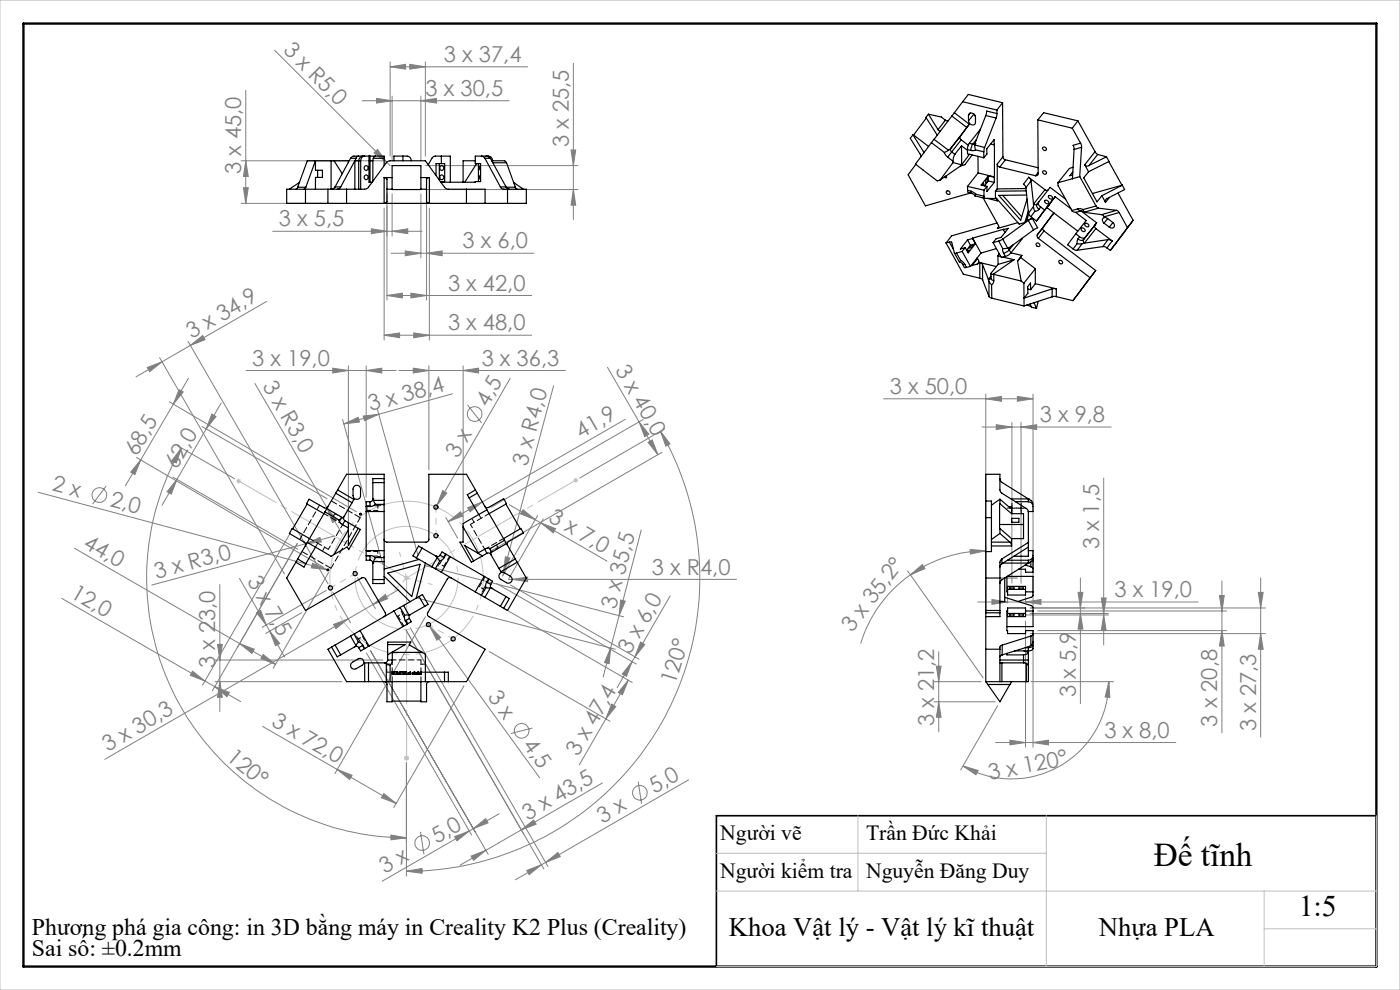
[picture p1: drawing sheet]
<svg xmlns="http://www.w3.org/2000/svg" width="297mm" height="210mm" viewBox="0 0 297 210" stroke-linecap="round" stroke-linejoin="round" font-family="sans-serif">
<g fill="none" stroke="#808080" stroke-width=".21">
<path d="M52.1 19.2v23.9M58.2 10.6l24.6 24.5M82.8 14.2l3.2-.6v1.1zM82.8 13.2v19.9M82.8 14.2h29.1M86.9 13.6l3.3 .6-3.3 .5zM90.2 13.2v19.9M121.6 13.4v33.2M51.2 34.1h30.5M51.6 39.8h1.1l-.6 3.3zM52.1 34.1l.6 3.3h-1.1zM76.8 21.4h31.2"/>
<path d="M79.3 32.4l.8-.7 2 2.7zM79.9 20.9l3.3 .5-3.3 .5zM83.2 20.4v13.7M89.3 21.4l3.3-.5v1zM89.3 20.4v13.7M90.3 35.1h32.3M121.1 31.8h1l-.5 3.3zM51.2 43.1h17.3M57.9 49.1h31.6M78.8 48.5l3.3 .6-3.3 .5zM81.5 44.1v28M82.1 41.1v22.6"/>
<path d="M82.9 53.7h30.4M83.2 49.1l3.3-.6v1.1zM83.2 41.1v9M86 53.2l3.3 .5-3.3 .5zM89.3 41.1v13.6M90.3 40.2h32.3M90.5 53.7l3.3-.5v1zM90.5 41.1v22.6M91.1 44.1v28M121.6 40.2l.5 3.3h-1zM31.3 78l3.1-1.2-2.7 2zM33.9 75.9l26.4 45.8"/>
<path d="M34.4 76.8l-5.5 3.1M39.9 72.4l29.7 51.5M40.4 73.3l2.6-2.1 .5 .9zM40.4 73.3l-6 3.5M52.2 78.6h31.8M56.6 64l-16.2 9.3M70.6 78.1l3.3 .5-3.3 .5zM73.9 77.6v33.8M77.7 78.6l3.3-.5v1zM77.7 77.6v27.8M81.5 71.1l3.3-.5v1zM81.5 71.1h31.3"/>
<path d="M82.1 62.7l3.3-.5v1zM82.1 62.7h30.7M84.6 78.6h35.3M87.2 62.2l3.3 .5-3.3 .5zM87.7 78.1l3.3 .5-3.3 .5zM87.8 70.6l3.3 .5-3.3 .5zM91 77.6v22M98.2 78.6l3.3-.5v1zM98.2 77.6v33.2M128.9 77.9l6.7 11.6M29 97l39.7 23.4M29.8 97.6l-3.2 5.4"/>
<path d="M29.8 97.6l-1.2 3.1-.9-.6zM35.9 85.2l39.7 23.4M36.8 85.8l-7 11.8M37.6 94.5l12.2 7.1M38 82.6l.9 .5-2.1 2.7zM38.5 95l-1.1 3.2-.9-.5zM38.5 95a55.1 55.1 0 0 0 47.7 82.7M40 80.2l-3.2 5.6M42.9 90.5l26.5 15.3M44.9 87.8l.9 .6-2.1 2.6zM46.9 85.5l-12.5 21.7M54.1 81.3l15.3 26.4"/>
<path d="M72.7 89l8.5 30.8M73 89.9l3-1.4 .3 1zM77 88.3l3.4-.4-3.1 1.3zM80.1 86.9l8.6 30.8M96 83.5l-23 6.4M99.2 85.9l3 3.8M108.2 80.2l-15.5 27M117.4 81.8l-10.6 39.6M132.7 88.9l-30.4 17.6M135.6 89.5l2.1 2.6-.9 .5zM135.6 89.5l4 6.9M136.4 89l-32.3 18.6"/>
<path d="M137.5 93.8l.9-.5 1.2 3.1zM140.1 91.5l2 2.6-.8 .5zM140.1 91.5a62.2 62.2 0 0 1-53.9 93.3M140.4 95.9l-36.2 21M141 91l-18 10.4M187.4 84.6h31.7M208.3 90.6h27.4M209.1 84.6l3.3-.5v1zM209.1 83.6v46.2M211.3 90.1l3.4 .5-3.4 .5zM214.7 89.6v34.1M215.8 84.1l3.3 .5-3.3 .5z"/>
<path d="M216.6 90.6l3.3-.5v1zM216.6 89.6v34.1M219.1 83.6v45M8.1 104.4l61.3 16.4M15.8 116.3l42.7 24.6M22.5 103.1l-2.9 3.8M36.7 101.2l26.5 15.3M37.5 101.7l-1.2 3.1-.8-.5zM61.6 113.1l-18.6 32.2M63.1 115.3l-18.1 31.2M64.8 115.3l3.1-1.3 .3 1zM64.8 115.3l-32.6 8.8"/>
<path d="M66.3 119.5l3.1 1.3-3.4-.3zM69.4 107.7l2 2.6-.8 .5zM69.4 107.7l3.1 5.5M70.9 113.7l-6.1 1.6M90.1 119.9l42.2 10.9M92.7 107.2l-.4 .8M93.9 104.1l.9 .5-2.1 2.6zM94.6 109.8l2.5 4.4M95.1 110.7l2.6-2.1 .5 .9zM99.2 107.7l3.1-1.2-2.6 2zM102.3 106.5l-7.2 4.2M107.2 118.1l1 .3-1.4 3z"/>
<path d="M108.1 107.1l5.5 3.1M110.9 108.1l2.7 2.1-3.2-1.2zM113.6 110.2l1.2 .7M114.1 109.4l-7.4 12.6M114.8 110.9l3.1 1.2-.5 .9zM114.8 110.9l14 8.1M115.3 110.1l-7.4 12.6M136 112.4l-4.7 18.2M205.8 116.5l3.3 .3-3.2 .7zM209.1 116.8a27.4 27.4 0 0 0-16 5.1M234.1 101.4v35.4M13.1 126.9l37.9 21.9"/>
<path d="M46.1 136.7h1.1l-.6 3.3zM46.6 124v26.9M50.8 122.7l5.7 9.9M50.8 136.5l3.1 1.2-.5 .9zM54.4 130l.9-.5 1.2 3.1zM55.8 138.8l2.7 2.1-3.1-1.2zM56.5 132.6l.7 1.3M57.2 133.9l3.2 5.5M57.2 133.9l2.1 2.6-.8 .5zM64 130l-7.6 4.4M69.3 125.2l-13.7 7.9M69.4 120.8l.3 .1"/>
<path d="M69.7 121.4l-11.7 20.4M70.6 125.6l3.8 6.5M70.8 132.5l3.1-1.2-2.6 2zM73.9 131.3l-51.7 29.8M75.8 122.5l3.8 6.6M77.8 138.5l22.2 38.6M78.6 138l25 43.2M79.1 128.2l2.6-2.1 .5 .9zM84.6 125.1l-10.7 6.2M86.1 133.7l29.3 50.6M87 133.2l29.2 50.6M88.3 126.8l42.2 10.9"/>
<path d="M90.2 130.8l-19.2 33.3M90.6 132.1l.6 .7M91.2 132.8l2.3 2.4-.8 .6zM91.2 132.8l23.3 32.2M103.8 138.2l25.6 14.8M105.4 123.8l29.6 17.1M106.8 121.4l-.2 .8M107 129.1l27.1 15.7M107.8 122.9h48.4M108.3 124.1l27.3 15.7M108.7 122.9l3.2-.5v1zM129.5 137.5l-.3 3.3-1-.3z"/>
<path d="M129.5 137.5l-1.5 6.1M131.3 130.6l-1.8 6.9M131.7 127.3l.9 .2-1.3 3.1zM134.7 139.3l-.6 1.1M135.9 136.2l.9 .5-2.1 2.6zM142.2 126.4l-7.5 12.9M192.5 121.1l16.1 22.7M193.1 121.9l2.6-2.1 .5 .8zM193.1 121.9a27.5 27.5 0 0 0-10.5 14.6M199.1 138.2v17M207.4 127.7h46.8M210.4 127.2l3.3 .5-3.3 .5z"/>
<path d="M213.7 126.7v1.2M217.6 131.8v26.7M217.6 127.7l3.2-.5v1zM217.6 126.7v1.2M217.6 130.4h17.6M218.5 130.1h16.7M218.5 129h50M218.5 134.4h50M219.1 133.9v24.6M220.1 133.8h40.1M220.1 129.6h40.1M228.7 125.7h1l-.5 3.3z"/>
<path d="M229.2 122.6v26.7M229.2 130.1l.5 3.3h-1zM233.6 126.9h1.1l-.6 3.2zM234.1 130.4l.6 3.3h-1.1zM258.7 126.3h1l-.5 3.3zM259.2 133.8l.5 3.2h-1zM259.2 123.3v32.2M266.9 125.7h1.1l-.6 3.3zM267.4 122.6v33.8M267.4 134.4l.6 3.3h-1.1zM40.9 142.4l2.6 2.1-3.1-1.2zM45.5 145.7l3.1 1.2-.4 .9z"/>
<path d="M45.6 144.6h26.9M45.6 140h35.6M46.6 144.6l.6 3.3h-1.1zM55.7 154.1l28.3 16.3M98.4 145.5l-14.9 25.8M113 154.4l-4.7 1.2M129.8 149.4l.8 .5-2.1 2.6zM133.3 144.3l-1.3 3.1-.8-.5zM133.3 144.3l-10.4 18M134.1 140.4l-1.2 3.1-.9-.5zM134.1 140.4l-3.2 5.5M198.2 144.6h9.9"/>
<path d="M198.2 148.9h12.9M198.6 141.3h1l-.5 3.3zM199.1 148.9l.5 3.2h-1zM211.2 157.5h38.2M211.6 149.7l-7.8 13.6M214.2 157l3.4 .5-3.4 .5zM218.7 144.6h17.5M219.1 157.5l3.3-.5v1zM235.2 144.6l.2 3.3-.9-.1zM235.2 144.6a20.6 20.6 0 0 1-30.9 17.9M71.5 163.2l3.2 1.3-.5 .8zM81.4 168.3l2.6 2.1-3.1-1.2z"/>
<path d="M82.9 177.1l3.3 .6-3.3 .4zM86.2 161.8v24M89.2 176.5l.7 4.7M96.4 177.5l3.2-1.2-2.7 2.1zM99.6 176.3l-18.5 10.6M100.4 175.8l-.8 .5M100.4 175.8l2.6-2.1 .5 .8zM105.9 172.6l-5.5 3.2M110.6 176l-7.5 4.4M110.6 176l2.6-2.1 .5 .9zM127.8 166.1l-17.2 9.9M135.4 165.8l.7 4.7"/>
<path d="M146.1 165.4l-30.4 17.5M204.3 162.5l3.2 .9-.5 1zM86.2 184.8l3.3-.6v1zM99.9 181.6l3.2-1.2-2.6 2.1zM103.1 180.4l-5.5 3.1M111.8 184.6l3.1-1.2-2.6 2.1zM114.9 183.4l-5.5 3.2M115.7 182.9l-.8 .5M115.7 182.9l2.7-2.1 .5 .9z"/>
<circle cx="100.7" cy="87.8" r="1.56"/>
<circle cx="21.1" cy="105" r="1.56"/>
<circle cx="110.7" cy="155" r="1.55"/>
<circle cx="89.6" cy="178.8" r="1.55"/>
<circle cx="135.8" cy="168.2" r="1.55"/>
</g>
<path d="M86.3 111.7a10.9 10.9 0 0 0-9.7 16.1 10.9 10.9 0 0 0 18.8 .8 10.9 10.9 0 0 0-8.2-16.9h-.9" fill="none" stroke="#c0c0c0" stroke-width=".21" stroke-dasharray="15.2 1.3 1.3 1.3" stroke-dashoffset="1.9" stroke-linecap="butt"/>
<path d="M86.3 106.3a16.3 16.3 0 0 0-14.3 24.1 16.3 16.3 0 0 0 27.9 1 16.3 16.3 0 0 0-12.5-25.1h-1.1" fill="none" stroke="#c0c0c0" stroke-width=".21" stroke-dasharray="15.2 1.3 1.3 1.3" stroke-dashoffset="4.1" stroke-linecap="butt"/>
<g fill="none" stroke="#c0c0c0" stroke-width=".21">
<path d="M0 0h297v210h-297zM50.1 102.1h1.1M50.3 101.7l.7 .7M50.6 101.6v.9M51 101.7l-.7 .7M92 107.6h1M92 113.6h1M92.1 107.2l.7 .7M92.1 113.3l.7 .7M92.5 107.1v1M92.5 113.1v1M92.8 107.2l-.7 .7"/>
<path d="M92.8 113.3l-.7 .7M121.6 101.9h1M121.8 101.5l.7 .7M122.1 101.4v1M122.5 101.5l-.7 .7M69.6 124.7h1M69.7 124.3l.7 .8M70.1 124.2v1M70.4 124.3l-.7 .8M74.9 121.7h.9M75 121.3l.7 .7M75.4 121.2v1"/>
<path d="M75.7 121.3l-.7 .7M85.7 122.6h1M85.9 122.2l.7 .8M86.2 122.1v1M86.6 122.2l-.7 .8M90.4 132.5h1M90.5 132.1l.7 .7M90.9 132v1M91.2 132.1l-.7 .7M95.6 135.5h1M95.8 135.2l.7 .7M96.1 135v1"/>
<path d="M96.5 135.2l-.7 .7M85.7 160.8h1M85.9 160.5l.7 .7M86.2 160.3v1M86.6 160.5l-.7 .7M182 173v16M222 173v32M292 173v32h-140M152 189h140M152 181h70M268.2 189v16M268.2 197h23.8"/>
</g>
<path d="M292 173h-140v32" fill="none" stroke="#000" stroke-width=".35"/>
<path d="M5 5h287v200h-287z" fill="none" stroke="#000" stroke-width=".5"/>
<path d="M86.3 122.6v38.2" fill="none" stroke="#c0c0c0" stroke-width=".21" stroke-dasharray="15.2 1.3 1.3 1.3" stroke-dashoffset="7.6"/>
<path d="M122.2 101.9l-35.9 20.7" fill="none" stroke="#c0c0c0" stroke-width=".21" stroke-dasharray="15.2 1.3 1.3 1.3" stroke-dashoffset="5.9"/>
<path d="M86.3 122.6l-35.6-20.6" fill="none" stroke="#c0c0c0" stroke-width=".21" stroke-dasharray="15.2 1.3 1.3 1.3" stroke-dashoffset="6.1"/>
<path d="M86.3 122.6l5.4 1.4M86.3 122.6l-1.6-5.4" fill="none" stroke="#c0c0c0" stroke-width=".21" stroke-dasharray="15.2 1.3 1.3 1.3" stroke-dashoffset="14.3"/>
<path d="M92.5 107.6v6M75.4 121.7l-5.3 3M86.3 122.6l-4.3 4.3M90.9 132.5l5.3 3" fill="none" stroke="#c0c0c0" stroke-width=".21" stroke-dasharray="15.2 1.3 1.3 1.3" stroke-dashoffset="14.1"/>
<path d="M212.1 122.6h3.7" fill="none" stroke="#808080" stroke-width=".25"/>
<path d="M214.2 107.8h-.5M214.7 107.3v-.5M214.7 108.3v.5M215.2 107.8h.5M216.1 107.8h-.5M216.6 107.3v-.5M216.6 108.3v.5M217.1 107.8h.5" fill="none" stroke="#000" stroke-width=".21" stroke-dasharray="15.2 1.3 1.3 1.3"/>
<path d="M214.2 107.8h1M214.7 107.3v1M216.1 107.8h1M216.6 107.3v1" fill="none" stroke="#000" stroke-width=".21"/>
<g fill="#808080">
<path d="M69.4 107.7l2 2.6-.8 .5z"/>
<path d="M79.3 32.4l.8-.7 2 2.7z"/>
<path d="M66.3 119.5l3.1 1.3-3.4-.3z"/>
<path d="M64.8 115.3l3.1-1.3 .3 1z"/>
<path d="M93.9 104.1l.9 .5-2.1 2.6z"/>
<path d="M107.2 118.1l1 .3-1.4 3z"/>
<path d="M91.2 132.8l2.3 2.4-.8 .6z"/>
<path d="M108.7 122.9l3.2-.5v1z"/>
<path d="M79.1 128.2l2.6-2.1 .5 .9zM70.8 132.5l3.1-1.2-2.6 2z"/>
<path d="M86.2 184.8l3.3-.6v1zM140.1 91.5l2 2.6-.8 .5z"/>
<path d="M38.5 95l-1.1 3.2-.9-.5zM82.9 177.1l3.3 .6-3.3 .4z"/>
<path d="M81.4 168.3l2.6 2.1-3.1-1.2zM71.5 163.2l3.2 1.3-.5 .8z"/>
<path d="M45.5 145.7l3.1 1.2-.4 .9zM40.9 142.4l2.6 2.1-3.1-1.2z"/>
<path d="M55.8 138.8l2.7 2.1-3.1-1.2zM50.8 136.5l3.1 1.2-.5 .9z"/>
<path d="M87.2 62.2l3.3 .5-3.3 .5zM82.1 62.7l3.3-.5v1z"/>
<path d="M87.8 70.6l3.3 .5-3.3 .5zM81.5 71.1l3.3-.5v1z"/>
<path d="M219.1 157.5l3.3-.5v1zM214.2 157l3.4 .5-3.4 .5z"/>
<path d="M77.7 78.6l3.3-.5v1zM70.6 78.1l3.3 .5-3.3 .5zM216.6 90.6l3.3-.5v1zM211.3 90.1l3.4 .5-3.4 .5z"/>
<path d="M86 53.2l3.3 .5-3.3 .5zM90.5 53.7l3.3-.5v1z"/>
<path d="M98.2 78.6l3.3-.5v1zM87.7 78.1l3.3 .5-3.3 .5z"/>
<path d="M83.2 49.1l3.3-.6v1.1zM78.8 48.5l3.3 .6-3.3 .5z"/>
<path d="M217.6 127.7l3.2-.5v1zM210.4 127.2l3.3 .5-3.3 .5zM215.8 84.1l3.3 .5-3.3 .5zM209.1 84.6l3.3-.5v1z"/>
<path d="M204.3 162.5l3.2 .9-.5 1zM235.2 144.6l.2 3.3-.9-.1z"/>
<path d="M77 88.3l3.4-.4-3.1 1.3zM73 89.9l3-1.4 .3 1z"/>
<path d="M115.7 182.9l2.7-2.1 .5 .9zM111.8 184.6l3.1-1.2-2.6 2.1z"/>
<path d="M100.4 175.8l2.6-2.1 .5 .8zM96.4 177.5l3.2-1.2-2.7 2.1zM110.6 176l2.6-2.1 .5 .9zM99.9 181.6l3.2-1.2-2.6 2.1z"/>
<path d="M95.1 110.7l2.6-2.1 .5 .9zM99.2 107.7l3.1-1.2-2.6 2z"/>
<path d="M40.4 73.3l2.6-2.1 .5 .9zM31.3 78l3.1-1.2-2.7 2z"/>
<path d="M205.8 116.5l3.3 .3-3.2 .7zM193.1 121.9l2.6-2.1 .5 .8z"/>
<path d="M38 82.6l.9 .5-2.1 2.7zM29.8 97.6l-1.2 3.1-.9-.6z"/>
<path d="M133.3 144.3l-1.3 3.1-.8-.5zM129.8 149.4l.8 .5-2.1 2.6zM135.9 136.2l.9 .5-2.1 2.6zM134.1 140.4l-1.2 3.1-.9-.5z"/>
<path d="M44.9 87.8l.9 .6-2.1 2.6zM37.5 101.7l-1.2 3.1-.8-.5z"/>
<path d="M131.7 127.3l.9 .2-1.3 3.1zM129.5 137.5l-.3 3.3-1-.3z"/>
<path d="M51.6 39.8h1.1l-.6 3.3zM52.1 34.1l.6 3.3h-1.1z"/>
<path d="M259.2 133.8l.5 3.2h-1zM258.7 126.3h1l-.5 3.3z"/>
<path d="M229.2 130.1l.5 3.3h-1zM228.7 125.7h1l-.5 3.3zM234.1 130.4l.6 3.3h-1.1zM233.6 126.9h1.1l-.6 3.2z"/>
<path d="M121.1 31.8h1l-.5 3.3zM121.6 40.2l.5 3.3h-1z"/>
<path d="M46.1 136.7h1.1l-.6 3.3zM46.6 144.6l.6 3.3h-1.1zM266.9 125.7h1.1l-.6 3.3zM267.4 134.4l.6 3.3h-1.1zM198.6 141.3h1l-.5 3.3zM199.1 148.9l.5 3.2h-1z"/>
<path d="M54.4 130l.9-.5 1.2 3.1zM57.2 133.9l2.1 2.6-.8 .5z"/>
<path d="M135.6 89.5l2.1 2.6-.9 .5zM137.5 93.8l.9-.5 1.2 3.1z"/>
<path d="M110.9 108.1l2.7 2.1-3.2-1.2zM114.8 110.9l3.1 1.2-.5 .9z"/>
<path d="M79.9 20.9l3.3 .5-3.3 .5zM89.3 21.4l3.3-.5v1zM82.8 14.2l3.2-.6v1.1zM86.9 13.6l3.3 .6-3.3 .5z"/>
</g>
<g fill="none" stroke="#000" stroke-width=".25">
<path d="M63.1 39.7l-.3 .4M63.1 39.7h1.8M63.5 38.7l-2.1 1.4M64.9 39.7l-.4 .4M64.9 39.7l2-5.6v2h1.5v1.5h-1.5v2.5M67.4 36.1v1.5M70.2 34.1v6M70.9 34.1l1.7 2.8M71.1 39.6l-.4 .5h-.4M71.1 39.6h1.2M72.3 39.6l-.4 .5h-.4M73.9 34.5v-.4h-8.7l-2.1 5.6"/>
<path d="M74.4 33.6h1.1M74.4 33.6l-3.3 6M75.3 34.1h.1M75.3 34.1h.8M75.3 34.1l-3 5.5M75.3 34.1v6M75.5 33.6l-.2 .5M76 33.1l-.4 .2-.1 .3M76 33.1h1M76 33.1h-1l-.6 .5M76.1 34.1h.4M76.1 34.1v6"/>
<path d="M76.5 34.1v6M77 33.1a.97 .97 0 0 0-.9 1M77 33.1h1.5M77.4 33.1a.91 .91 0 0 0-.9 1M78.3 34.1h.2M78.3 33.1v5.6h.7M78.5 34.1h.6M78.5 33.1v1M78.5 33.1h1.1M78.5 34.1v4.6M79.1 34.1v4.3M79.2 33.6l-.1 .5"/>
<path d="M79.2 33.6h2.3M79.6 33.1l-.4 .5M79.6 33.1h1.9v.5M81.5 37.7l.6 .3v4.8l-.6 .3zM81.5 33.6v1.5M81.5 37.7h1.7M83.2 35.1h6.1v5.1h-6.1zM83.6 34.1v-1h2.8a.91 .91 0 0 1 .8 1M85.5 33.1v1M89.3 37.7h1.8M90.6 37.8l.5-.1v5.4l-.6-.3zM90.8 35l.8-1.4 .4-.4 3.5-.1v5.6"/>
<path d="M92.5 37.2v-2.5h1.8v3.8h-.9M93.2 34.7v3.5M93.6 33.1v1.6M100.8 34.1h-2.6v4.6M101.1 34.7l-2.5 4M101.5 34.7v3.8M102 37.1a.51 .51 0 0 0-.3 .5 .51 .51 0 0 0 .3 .5M102 35.2a.54 .54 0 0 0 0 .9M102.1 33.1l.3 .1 .5 .4M102.9 33.6h1.1M102.9 33.6l3.3 6M103.9 33.4l-.7-.3a1.04 1.04 0 0 1 1.3 1.3"/>
<path d="M104 33.6l3.4 6M104 33.6l-.8-.5h-2.4v1.6h1.2v3.8h-1.2v.2h-7.2v-.2M104.4 34.1h2.6l.5 .4M104.6 34.5h2.9M106.2 39.6l.2 .4 .5 .1h4.8v3h-50.9v-3h16.8l.4-.2 4-5.4 .4-.3 7.8-.1 4.1 5.6 .5 .4h8.1v3M106.2 39.6h1.2M107.4 39.6l.2 .4 .5 .1M107.4 39.7h1.9M107.5 34.5l1.8 5.2M109 38.7l2.1 1.4M109.3 39.7l.4 .4M193.7 28.6l-.6 .7 2.1 3.4 .1 .6"/>
<path d="M193.7 28.6l2.3 3.8M193.7 28.6h.1M193.8 28.6l3.2 2.5M194.3 34.9l-1.6 2.2 3.6 6.6 9.6-2.8M196.5 25l-2.7 3.6M197 24.2l-.6 .7 2.4 3.8M197 24.2l2 3.3M197 24.2l2.7 .6 .9 .7M197.6 30.3l2.7 2M197.6 30.3l-3.4 4.5 4.6 3.6 .6-.2M198.2 29.6l-.6 .7M198.2 29.6l3 2.3"/>
<path d="M199 27.5l.5 .3M200.3 32.3l.3 .6 .4 .4M200.6 25.5l.6 .1M200.6 25.5l-1.6 2M200.6 37.4l.2 .1a.19 .19 0 0 1-.2 .2 .19 .19 0 0 1-.2-.2M201 33.3l1.2 .9M201.2 31.9l-.9 .4M201.7 31.5l-.5 .4M201.7 31.5h.1M201.7 31.5l-.1 .2 .3 .5M201.9 32.2l-.9 1.1M201.9 32.2l.7 .5"/>
<path d="M201.9 24.6l3.2 2.4M201.9 24.6l-3.7 5M202.2 34.5l-2.8 3.7M202.2 34.2v.3M202.2 34.5l1.8 .5M202.5 23.9l-.6 .7M202.5 23.9l3.1 2.4M202.6 32.7l-.3 .7-.1 .8M203.7 29l-.1 .2 .3 .5M203.7 29l-2 2.5M203.9 29.7l1.5 1.1M203.9 29.7l-2 2.5"/>
<path d="M204 30.9l1.2 1M204 30.9l-1.4 1.8M204 30.9v4.1M204.2 21.6l7.3 1.7M204.2 21.6l-1.7 2.3M204.2 21.6l1.2-1.6 7.3 1.8M205.1 27l-3.4 4.5M205.2 31.7v.9l3.5 .9M205.2 31.7l.8 .2M205.2 39.5l3.5 .8M205.2 39.5l.1 .9M205.5 24.5a.77 .77 0 0 1 .9-.5 .77 .77 0 0 1 .5 .8v1.2a.77 .77 0 0 1-.9 .5 .77 .77 0 0 1-.5-.9"/>
<path d="M205.5 24.5v1.1M205.6 30.4l-.3 .8-.1 .5M205.6 26.3l-.5 .7M205.6 26.3l-1.9 2.7M205.6 30.4l.8 .2M205.7 32.7l-1.7 2.3M205.8 24l-.3 .5M206.2 32.9l-1.5 2.1-1 .2-4.3 3M206.4 30.6l-.3 .4-.1 .9M206.6 24.2l-1.1 1.4M206.7 24.3l.2 .4M206.8 30.8l.2 1"/>
<path d="M206.8 30.8l2.1 .5M206.8 30.5h.1M206.8 30.5l-.4 .1M207 31.8l-1 .1M207 31.8l1.7 .4M207.2 29.6l-.8 1M207.5 33.2v3.5M207.5 36.7l3.5 .8M207.5 36.7l-2.3 2.8M208 27.4l-2.4 3M208.4 39.3l.2-.4 .1 .5M208.7 32.2v1.3"/>
<path d="M208.9 31.3l-.2 .9M209.1 24.5l-2.3 6.3M209.1 24.5l2.2 .5M209.3 38l.1-.1a.65 .65 0 0 1-.3 .9zM209.4 39.5l-.7 .8M209.7 37.3l1.2 .3M209.7 37.3l-1.6 2 1.3 .2M209.7 37.3v1.1M209.7 38.4l-.9 1M209.7 38.4l1.2 .3M210.1 30.5l.8 .2M210.9 30.7l.1-.1v6.9"/>
<path d="M210.9 30.7v-1.1l-1.6 2 .1 1.1-.7 .8M210.9 38.7l-1.5 1.9v-1.1M210.9 37.6v1.1M211 37.5l-.1 .1M211.3 25l-2.4 6.3M211.5 24.1l-.2 .9M211.5 24.1l-2.2-.5-.2 .9M211.5 23.3v.8M211.6 34.8l.1 .4 .4 .2M211.6 34.8v5.3M212.1 35.4l7.6 1.9M212.7 21.8l-1.2 1.5"/>
<path d="M212.7 21.8l.1 11.5M212.8 33.3a.61 .61 0 0 0 .5 .6M212.8 33.3l-1.2 1.5M213.3 33.9l-1.2 1.5M213.3 33.9l6.9 1.7M217.6 40l-6 .1M217.6 39.8l.6 5.4M218.2 37.6l.4 .4 .1 .4M218.2 37.6l-1.1 1.5 .5 .7M218.2 37.6l3.5 2.6M218.7 38.4l-1.1 1.4M218.7 38.4l.6 4.9"/>
<path d="M220.2 25.4v11.5a.44 .44 0 0 1-.5 .4M220.2 25.4l7.3 1.8M220.2 25.4l1.2-1.5 7.3 1.7M220.2 36.6l-.5 .7M221.2 31.3a.41 .41 0 0 1 .7 0 .41 .41 0 0 1-.2 .7l-.4-.3-.1-.2zM224.4 38.8l.1 .6 2.9 5.3M227.5 27.2l1.7 3.2M227.5 37.9l-3.1 .9M227.5 36.5h.1M227.5 36.5l-.6 .8 .6-.2M227.6 35.5l-.7 .2-2.5 3.1M227.9 31.7l-.4 6.2"/>
<path d="M228.7 25.6l-1.2 1.6M228.7 25.6l3.6 6.6M229.1 37.5l3.4 6.2M229.1 37.5l-1.6 .4M229.2 30.4l.2 .8M229.2 30.4l-1.6 .4 .3 .9M229.4 31.2l-.3 6.3M229.4 31.2l-1.5 .5M230.1 35h.1a.64 .64 0 0 0 .8 .1M230.1 35l.8 1.4M230.9 36.4l-1 1.3 2.8 5.1 1.1-1.3M232.3 32.2l.6 .6"/>
<path d="M232.3 32.2l-2.2 2.8M232.9 32.8l-1.9 2.3M232.9 32.8l1.8 .5M234.7 33.3l-3.7 1.8M234.7 33.3l.6 .9-4.4 2.2M235.2 34.3l2.8 5M238 39.3l-6.3 1.8M238 39.3h.1M238.1 39.3l.5 .9-3.7 1.9a.63 .63 0 0 0-.4 .8M238.1 39.3l-4.3 2.2M64.8 40.1v3M69.6 40.1v3"/>
<path d="M73.5 40.1v3M82.1 40.1h1.1M89.3 40.1h1.2M99 40.1v3M107.7 40.1v3M200.7 51.5l3.7 6.7 3.5 .8M200.8 40.5a.44 .44 0 0 1 .6 .2 .44 .44 0 0 1-.1 .6 .48 .48 0 0 1-.5-.3 .48 .48 0 0 1 0-.5zM201.4 51.4h.5l.6 2.3h.4M201.4 51.4l-.7 .1M201.4 51.4l.9 1.5M202.5 53.6l1 2M202.9 53.7l.9 1.5"/>
<path d="M203.5 55.6l.7 .4M203.8 55.2l.9 .9M203.8 55.2l-.3 .4M204.1 53.3l-1.2 .4M204.1 53.3l1.8 3.2M204.2 56l.4 .8 .4-.1M204.2 56l.5 .1M204.7 56.1l.3 .6M204.8 52.5l-.7 .8M205.1 53.2l.5-.1-.3 .4M205.2 50.9l-1.5 1.9 1.1-.3M205.2 50.9l.7 1.1"/>
<path d="M205.3 40.4l.1 .4 .8 .2M205.3 40.4l.7 .2M205.6 52.4h.1a.58 .58 0 0 1 .7-.2l-.1 .1a.53 .53 0 0 1-.7 .2zM205.9 56.5l-.9 .2M205.9 52l-.8 1M206 56.3h.2M206 40.6l1 .6M206 40.6l.2 .4M206.2 41l.4 .3 .2 .3M206.3 50.6l-1.1 .3M206.3 50.6l.6 1.1M206.3 50.5v.1"/>
<path d="M206.3 50.5l1.8 3.2M206.9 51.7l-1.5 1.9-.6-1.1M206.9 51.7l-1 .3M207 41.2l-.2 .3 2.1 .6M207 41.2l1.7 .4M207.2 54.8h.1M207.2 54.8a.7 .7 0 0 1 .1 1.2M207.3 56l-1.1 .3M207.4 54.9l-1.2 1.4M207.7 55.6l-.4 .4M207.9 55.7l.5 .4M207.9 59l.6 .4"/>
<path d="M207.9 55.7l3.5 .8M207.9 55.7v3.3M208.1 53.7l-2.2 2.8M208.4 56.1l.1 3.3M208.4 56.1l1.3 3.1M208.5 59.4l1.3 3.5M208.6 42l3.2 5.8a.39 .39 0 0 1-.2 .7M208.7 41.6l.2 .5h2.5M208.7 40.3v1.3M209.4 42.1l2.2 .5M209.7 59.2l.1 .4M209.7 59.2h.1"/>
<path d="M209.8 59.6l.6 .8M209.8 59.6v3.3M210.2 59l.2 .3 .4 .2M210.2 59l-.4 .2M210.2 58.1v.9M210.2 58.6l-.4 .6M210.7 51.5l1.7 3.1 .9-.2M210.7 58.2h.1M210.8 59.5l-.1 .5-.3 .4M210.8 58.2l5.8 1.4M210.8 58.2v1.3M211.2 40.6v1.2l5 5.7 1.2-.3"/>
<path d="M211.4 52.7l-3.3 1M211.5 42.3l.1 .3M211.5 47.3l-9.6 2.7-1.2 1.5M211.6 42.3v.3M211.6 40.1l-.4 .5M211.7 54.3l.6 .1M211.7 54.3v1.8M211.7 56.1l-1.5 2 .1 .1h.4M211.9 51.1l-1.2 .4M211.9 51.1l.8 1.6M211.9 48.1l-.3 .4M211.9 53.8l-.2 .5"/>
<path d="M212.7 50.7l-.8 .4M212.7 52.7l.2 1M212.7 50.7l1.1 1.9M212.7 41.4l4 4.6M212.8 54.5l2.3 .6M212.9 48.7l1-.3-1.5 2-1.1 .3-.6 .8M212.9 48.7l-6.6 1.8M212.9 48.7l.3 .6M212.9 53.7l.4 .7M213.8 52.6l-1.1 .1M214.1 52.5h.1M214.1 53l-1.2 .7"/>
<path d="M214.1 52.5v.5M214.1 53l.4 .6M214.5 53.6l-.5 .5-.7 .3M214.5 53.6l2.3 .6M215 51.9l-.9 1.1M215.1 55.1l-4.4 3.1M215.1 55.1l-3.4 1M215.9 55.4l.7 4.2M215.9 47.2l-4.3 1.3M216.5 54.6l3.1 2.4M216.5 54.6l-.6 .8M216.6 59.6l.6 .5"/>
<path d="M216.8 54.2l-.3 .4M216.8 54.2l-.9 1.2M216.8 50.5l-2.3 3.1M217.7 40.5l-6.5 .1M217.8 41.4h-5.9l4.6 5.3 1.4-4.5M217.8 46.7l-.4 .5M218.2 46.8l-5.5 3.9M218.2 44.8l-.8 2.4M218.2 46.8l1.1 2M218.2 45.2l.5 .8M218.2 45.4l-.4 1.3M218.7 46l1.2 .9"/>
<path d="M219 46.3l-.8 .5M219 46.3l1.1 2-.8 .5M219 46.3l-1.2 .4M219.3 43.3v.5M219.3 43.3h.1M219.3 43.8l.2 1M219.3 48.8l-5.5 3.8M219.3 43.8l-1.1 1.4M219.5 44.8l-.8 1.2M219.6 57v3.2M219.6 57l-2.4 3.1M219.9 51.6a.41 .41 0 0 1 .6 .1 .41 .41 0 0 1-.2 .6l-.4-.2z"/>
<path d="M220 43.3a.83 .83 0 0 0 .4 1.1M220.1 49.8l-.1 .3 .3 .4M220.3 50.5l10.9 8.4M220.4 42.8a.8 .8 0 0 0 .4 1.1M220.4 44.4l-.9 .4M220.8 43.9l.8 .6M220.8 43.9l-.4 .5M221.3 48.3l-.1 .2 .3 .5M221.3 48.3l-1.2 1.5M221.5 49l-1.2 1.5M221.5 49l10.9 8.4M221.6 44.5l-1.7 2.4"/>
<path d="M221.7 42.5a.46 .46 0 0 1 .6 .1 .46 .46 0 0 1-.1 .6 .6 .6 0 0 1-.5-.7zM221.7 40.2l.3 .2 .4-.1M221.7 40.2l-2.4 3.1M222 44.1l.7-.8-2.8 3.6M222 44.1h.1M222.1 44.1h-.1M222.1 44.1l6.5 4.9M222.5 41.5a.46 .46 0 0 1 .6 .1 .46 .46 0 0 1 0 .7 .56 .56 0 0 1-.6-.8zM223.6 45.1l-3.5 4.7M223.6 45.2l-2.3 3.1M223.8 41.7l3.4 2.6M223.8 41.7l-2.2 2.8"/>
<path d="M223.8 41.7l-1.7 2.4M224.7 55.3a.4 .4 0 0 1 .6 .1 .4 .4 0 0 1-.2 .6l-.5-.3zM226 42.2l-3.2-2.5-2.8 3.6a.51 .51 0 0 1-.7 0M227.4 44.7l.7 .3 1.2-.2M227.6 52.8l.9 .3M228.2 45l2.2 1.8-2.2 2.8M228.2 49.6l.8 .6M228.2 49.6l-1.7 2.3 1.1 .9M228.5 51.7h1.1M228.5 51.7l-.9 1.1M228.7 44.3l1.1 .1M228.7 50.7l-.2 .4v.6"/>
<path d="M228.7 50.7a.91 .91 0 0 0 1.2 .1M228.7 44.3l.3 .4 .3 .1M228.7 44.3l-1.3 .4M229 50.2a.91 .91 0 0 0 1.2 .1M229 50.2l-.3 .5M229.3 44.8l3.4 2.5M229.4 48.4a.5 .5 0 0 1 .6 .1 .5 .5 0 0 1 .1 .6 .55 .55 0 0 1-.7-.7zM229.6 51.7l-1.1 1.4M229.8 44.4l.2 .6-.7-.2M229.9 50.8a.48 .48 0 0 0 .2 .7M230.1 51.6l-.5 .1M230.1 51.5v.1"/>
<path d="M230.2 47.4a.5 .5 0 0 1 .6 .1 .5 .5 0 0 1 .1 .6 .58 .58 0 0 1-.7-.7zM230.2 50.3l-.3 .5M231.2 58.9l-3.6 4.9M232.3 47.8l-.1 .2 .3 .5M232.4 57.4l-1.2 1.5M232.4 57.4l-4.8 6.4M232.5 48.5l3.4 2.6M232.5 48.5l-2.4 3M232.5 43.7l.5 .5M232.5 43.7l-2.7 .7M232.7 47.3l-2.8 3.5M232.7 47.3l-2.5 3"/>
<path d="M233 44.2l-3 .8 3.7 .5M233 44.2l3.9 .4M233.8 41.5l.7 1.4M234 52.3l.8 .3M234 52.3l-5.5 .8M234.2 47.3a.64 .64 0 0 1-.3-.9 .64 .64 0 0 1 1-.1l1.2 .9a.64 .64 0 0 1 .2 1 .64 .64 0 0 1-1 0M234.2 47.3l1.1 .9M234.8 52.6l.7 .5M235 46.4l-.8 .9M235.1 50.8l.8 .3M235.1 50.8l-5 .8M235.1 50.8l-1.1 1.5"/>
<path d="M235.4 41.9l-.9 1M235.9 51.1l-1.1 1.5M236.1 47.2l-.8 1M236.9 44.6l.5 .5M236.9 44.6l-3.2 .9M237.2 40.9l3.2 5.8M237.4 45.1l-3.2 .9-.5-.5M237.4 45.1l1.8 3.2M239.2 48.3l-3.7 4.8M240.4 46.7l-1.2 1.6M240.4 46.7l-4.9 6.4M209.8 62.9l.6 .3"/>
<path d="M210.4 60.4v2.8M210.4 63.2l6.8 1.7M217.2 60.1v3.1M217.2 63.2v1.7M217.7 64.7l1 .3M218 61.3l.7 .1M218.5 64.5l.3 .6 1.1 .3M218.7 61.4l-.1-1.4-.6 .8 .1 1.4-.9 1M219.4 64.2l.5 1.2M219.6 60.2l4.5 1.1M219.6 60.2l-.9 1.2M220.2 63.9l-.3 1.5"/>
<path d="M223.2 61.3h.9M223.2 61.3l-6 1.9M223.2 61.3v1.7M223.2 63l-6 1.9M224.1 62.9l-.9 .1M224.1 62.9l3.5 .9M224.1 61.3v1.6M62.8 119.3l1.7 1 .4-.7M62.8 119.3l-2 3.3 4 6.9 12-6.9a.62 .62 0 0 1 .8 .2l4.1 7.2a.62 .62 0 0 1-.2 .8M63.1 118.6l-.3 .7M63.1 118.6l1.8 1M65.2 106.9l-3.1 5.3"/>
<path d="M65.2 115.1l1.7 1M65.2 115.1l-2.1 3.5M65.7 114.3l-3.7-2.2-.6 1.1 3.2 1.8 .2 .4v.4M66.9 116.1l-2 3.5M66.9 116.1l3.3 1.9 .7-.4M68.9 108.6l3 1.7M68.9 108.6l-3.7 6.5M69.3 107.9l-.4 .7M69.3 107.9l3.4 1.9M69.6 107.5a.59 .59 0 0 1-.8 .2l-3.2-1.8-.6 .9 3.7 2.2M71.2 104.6l3.5 2M71.2 104.6l-1.9 3.3"/>
<path d="M71.6 103.9l3.5 2-.4 .7M71.6 103.9l-.4 .7M71.9 110.3l.4 .7 .4 .3M72.7 109.8l-.8 .5M72.7 111.3l1.2 .7M73 109.6l-.3 .2M73 109.6a.62 .62 0 0 0 .2 .8M73.2 110.4l-.5 .9M73.2 110.4l.7 .5M73.9 110.9v1.1M73.9 112.4l-3 5.2M73.9 112v3.7l2.1-3.6"/>
<path d="M73.9 110.9l2.1 1.2M74.7 106.6l-1.7 3M75.1 103.2a.78 .78 0 0 1 .9-.2 .78 .78 0 0 1 .5 .7v1.5a.79 .79 0 0 1-.8 .7 .79 .79 0 0 1-.8-.7v-1.5zM76 112.1l.4 .2-2.4 4.3-.3-.6-2.8 1.6M77.7 117.9v.9h.8M77.7 117.9h.8M77.7 107.4v10.5M77.7 116.8h3.8M77.7 107.4h.8M77.7 108.5h3.8M78.5 117.9v.9M78.5 117.9h.5l.6 .4"/>
<path d="M78.5 106.4v1M78.5 106.4h-.8v1M78.5 118.8a.6 .6 0 0 1 .6 .6M79.1 119.4h.1M79.1 105.8l.1 .3M79.1 105.8a.6 .6 0 0 1-.6 .6M79.1 105.8h.1M79.1 102.4v3.4M79.1 119.4v3.5M79.1 102.4h2.4M79.2 119.1l-.1 .3M79.2 106.1l.4 .9"/>
<path d="M79.2 106.1h2.3M79.2 119.1h2.3M79.6 107l-.4 .3-.7 .1M79.6 118.3l-.4 .8M79.6 118.3h1.9M79.6 107h1.9M81.5 106.1v.9M81.5 118.3v.8M81.5 101.5h-2.4v.9M81.5 101.5v.9M81.5 101.5v-.9h-8l-1.9 3.3M81.5 102.4v3.7"/>
<path d="M81.5 107v11.3M81.5 119.1v3.8M88.3 118.3l3.3 1.9M88.9 118.7l-7.4 2M89.5 116.3l-.7-.5-1.2 2.1 .7 .4M89.5 116.3l-1.2 2M89.5 116.3l3 1.7M90.2 119.4l-1.9 7.5M92.5 118l.3 .2M92.5 118h.1M92.8 118.2l.5 .8M92.8 118.2l-1.2 2"/>
<path d="M93.3 119l-.9 1.6M93.3 117.8a.57 .57 0 0 1-.8 .2M93.3 117.8l.9 .5M94.2 118.3l-.4 .4-.5 .3M94.6 117.6l-.8-.5-.5 .7M94.6 117.6l-.4 .7M94.6 117.6l9 5.2M95.5 118.1l-1.9 3.3M98.2 111.8l3.2 5.5M99.5 105.6l2.1 3.5M100.9 103.9l-1.8 1 .4 .7M100.9 103.9l.3 .7"/>
<path d="M100.9 103.9l-1.9-3.3h-8v13.8a.6 .6 0 0 1-.6 .6h-8.3a.6 .6 0 0 1-.6-.6M101.2 104.6l5.8 10M101.2 104.6l-1.7 1M101.4 117.3l.1 .1M101.5 117.4l.8 .5M101.5 117.4l-2.9-1.7 1.9 3.3M101.6 109.1l-3.4 1.9v4h-.6l2.4 4.3 .5-.3M102.3 117.9l-1.8 1.1M102.8 116.5l.5 .9M102.8 116.5l-1.4 .8M102.9 107.4l.4 .3 .4-.1 3.2-1.8 .6 1-3.7 2.2M103.3 117.4a.57 .57 0 0 1 .8 .2"/>
<path d="M103.3 108.2l-1.7 .9M103.3 117.4l-1 .5M104 116.3h-.4l-.8 .2M104 116.3l.1 1M104.1 117.3v.3M104.1 117.6l1.7 3M106.8 114.3l3.7-2.2 .6 1-3.2 1.8a.57 .57 0 0 0-.2 .8M107 114.6l.5 .7M107 114.6l-3 1.7M107.3 106.9l3.1 5.3M107.5 115.3l-3.4 2M107.5 115.3l1.8 3.3"/>
<path d="M109.3 118.6l.4 .7M109.3 118.6l-3.5 2M109.7 119.3l-3.4 2-.5-.7M109.7 119.3l2 3.3-4 6.9-.8-.5M209.1 106.3h1.2v8.7M209.1 109.8h1.2M210.3 115v.8M210.3 115h3.9M210.3 115.8h4.3M210.3 115.8v1.2h-1.2M212.1 111.3h5M212.1 105.9l2.1 1.8a.21 .21 0 0 0 .3 .1 .21 .21 0 0 0 .1-.3"/>
<path d="M212.1 101.5l.4 .8 5.7 3.5M212.1 105.9v.9M212.1 112.1v1.1M212.1 113.2l2.1 1.8M212.1 113.2l-1.8 1.2M212.1 106.8v5.3M212.1 105.9l-1.8 1.3M212.1 112.1l2.5 2.2M212.1 106.8l2.5 2.2M212.5 118.6l-.4 .7v10.7M212.5 119.6l-.4 .7M212.5 118.6v1"/>
<path d="M212.8 119.4h5.4M213.7 118.8h4.5M214 107.5h.6M214.2 115l.4 .8M214.5 105.8h3.7M214.6 107.5v1.5M214.6 114.3v1.5M214.6 109h2.5v5.3h-2.5M214.6 110h1.5v.8h-1.5zM215.1 118h3.1l-.1-9.6-.4-.5-5.4-3.5-.2-.5v-3.3h-3v29.4M215.4 106.4h2.8M216.5 118h.2"/>
<path d="M217.5 119.9l1.2 .3M218.2 116.8h.9v1.1a.96 .96 0 0 1-.9 .9M218.2 106.4a1.02 1.02 0 0 1 .9 1v1.1h-1M218.2 105.8v.6M218.2 118.8v.6M218.2 105.8l.2 .2a1.1 1.1 0 0 1 .7 1M218.2 105.8h.1M218.2 119.4h.1M218.2 119.4l-5.8 3.7-.3 .7M218.2 115.1l-5.7 3.5M218.2 116.1l-5.7 3.5M218.7 119.1l-.5 .3"/>
<path d="M218.7 119.1v1.1M219 118.7l.1 .3M219.1 119v-.7l-.2 .6-.2 .2M219.1 119v2.4h-1.5v-.7h-1.5M70.3 137.3l1.2 2 .8-.4M70.3 137.3l-.7 .4 3.9 6.9h3.9M71.1 136.8l-.8 .5M71.1 136.8l1.2 2.1M74.4 134.9l1.1 2M74.4 134.9l-3.3 1.9M75.1 134.5l-.7 .4M75.1 134.5l.9 1.6"/>
<path d="M75.3 137.2a.62 .62 0 0 1 .8 .2M75.3 137.2l-3 1.7M75.5 136.9l-.2 .3M76 136.1l-.5 .8M76 136.1l.6 .3 .4 .5M76.1 137.4l.4 .7 .9-.5M76.4 133.8l1.9 3.2M76.4 133.8l-1.3 .7M77 136.9l-.9 .5M77 136.9l.4 .7M79.1 122.9v.9h2.4v-.9M79.1 122.9h2.4"/>
<path d="M81.5 122.3l5.5 5.3M82.2 136.7h3.8l-2.9 1.7M82.3 121.6l6.8-1.9-1.8 6.8zM83.1 138.4h.1M83.1 138.4l-.9 .5M83.2 138.4v1.6M83.2 138.4h6.4M83.6 129.6l1.9 3.3M83.6 129.6l-7.2 4.2M84.9 128.9l.9 1.6M84.9 128.9l-1.3 .7M85.6 128.4l-.7 .5"/>
<path d="M85.6 128.4l1.1 2M85.8 130.5v.4l.2 .8M86 131.7l.4 .7M86.4 132.4l-9 5.2M86.7 130.4l-.9 .1M86.9 131.2l-.9 .5M86.9 131.2l.3 .7-.8 .5M87.1 130.3l-.4 .1M87.1 130.4a.57 .57 0 0 0-.2 .8M87.1 130.3v.1M88.9 126.5l.7-.4 1.2 2.1-.7 .4M88.9 126.5l1.2 2.1"/>
<path d="M88.9 126.5l-3.3 1.9M89.6 138.4l-2.8-1.6 .3-.6h-4.9v3.8M89.6 138.4l.6 .4v5.8M90.1 128.6l-3 1.7M91.6 120.2l.8 .4M92.4 120.6l1.2 .8M93.6 121.4l7.2 4.1M95.7 122.6a.62 .62 0 0 0-.8 .2l-4.2 7.2a.62 .62 0 0 0 .3 .8l11.9 6.9-3.9 6.9h-3.9M100.8 125.5l1.3 .8M102.1 126.3l.8 .4M102.7 122.3l-1.9 3.2M102.9 126.7l3.3 1.9"/>
<path d="M103.1 124.7h.9M103.1 124.7l-1 1.6M103.2 123.5l-.2 .7 .1 .5M103.2 123.5l.9 .5M103.6 122.8l.9 .5-.4 .7M103.6 122.8l-.4 .7M104 124.7l.3 .1M104 124.7l-1.1 2M104.1 124a.59 .59 0 0 0 .2 .8M104.3 124.8h.1M104.3 124.8l3.1 1.7M106 121.6l.8-.2 1.4 .8a.81 .81 0 0 1 .3 1.1 .81 .81 0 0 1-1 .3l-1.6-1-.1-.4z"/>
<path d="M106.2 128.6l.7 .4M107.4 126.5l.7 .5-1.2 2M107.4 126.5l-1.2 2.1M209.1 130v.8M209.1 122.6h3M209.1 129.5h3M209.1 130.8v13.8M209.1 137.7h3M209.1 130h3M212.1 130v.8h-3M212.6 136.8l-.5 .5v7.3M212.6 138.9l-.4 .2-.1 .2"/>
<path d="M212.6 136.8v2.1M213.1 126.7l5.6 1.7 .4 .4v4.1h-5.5M213.1 122.6v5h-1M213.6 122.3v3.2h.1M213.6 138.6v.3h3.5M213.7 122.3h5.4v4.2l-3.2 1.1M213.7 129.6h-.1v4.2h.1v.6h3.9v-.6h1.5v2.3M213.7 124.4h3.9v1.8h-3.9zM213.7 129h3.9v1.8h-3.9zM213.7 130.1h3.9M213.7 125h3.9M214.2 130.3a.55 .55 0 0 1 .9 .2 .59 .59 0 0 1-.9-.2z"/>
<path d="M214.2 124.6a.55 .55 0 0 1 .9 .2 .59 .59 0 0 1-.9-.2zM215.3 138.1h2.9M216.1 130.3h.1a.55 .55 0 0 1 .9 .2 .57 .57 0 0 1-1-.2zM216.1 124.6h.1a.55 .55 0 0 1 .9 .2 .57 .57 0 0 1-1-.2zM217.1 138.9v1.1M217.2 138.1l.9 .3M217.5 137.4h.7M217.6 129.6h1.5M217.6 125.5h1.5M218.1 138.4a.89 .89 0 0 1-1 .5M218.1 138.4h.1M218.2 137.2v.2"/>
<path d="M218.2 137.4v.7M218.2 138.4v1.6M218.2 137.2l-5.6 1.7M218.7 136.9l-.5 .3M218.7 120.2l.4 .4M218.7 134.9l-6.1 1.9M218.7 134.9v2M219.1 134.5l-.4 .4M219.1 136.1l-.4 .8M219.1 136.9a.92 .92 0 0 1-.9 .5M219.1 136.1v.8M219.1 136.9v.7a.86 .86 0 0 1-.9 .5"/>
<path d="M74.6 140.6l1.4-.8a.8 .8 0 0 1 1.1 .2 .8 .8 0 0 1-.3 1.1l-1.2 .7a.78 .78 0 0 1-1.1-.1 .78 .78 0 0 1 .1-1.1zM77.4 144.6h.8M78.2 140.6h-.8v4M78.2 144.6h3.8M78.2 140.6v4M81.5 144.6a.6 .6 0 0 1 .6 .6v3.7h1.1v-4.3M81.6 140.6l.4 .1M82 140.7l.8 .4M82 144.6h.8M82 140.7v3.9M82.2 140a.6 .6 0 0 1-.6 .6h-3.4M82.2 140h1"/>
<path d="M82.8 141.1v3.5M82.8 144.6h11.5M83.2 148.7h6.1M83.2 140l-.2 .8-.2 .3M89.3 144.6v4.3h1.2v-3.8l.3-.4 .3-.1M90.2 142.6h4.1M94.3 142.6h.8v2M94.3 144.6h.8M94.3 142.6v2M209.1 144.6l.4 .6M209.1 144.6h3M209.5 145.2h4.7"/>
<path d="M209.5 145.2l2.6 3.7 2.1-3.7M212.1 140.6h.4M212.1 144.6h.4M212.1 140h5M212.5 140.6l5.2 .1M212.5 144.6h5.2M212.5 140.6v4M214.6 144.6l-.4 .6M217.1 140v.6M217.1 140h1.1M217.7 140.7l.5 .4M217.7 140.7v3.9"/>
<path d="M218.2 140v1.1M218.2 141.1v3.5h-.5"/>
<circle cx="77.6" cy="35.7" r=".47"/>
<circle cx="77.6" cy="37.6" r=".47"/>
<circle cx="93.7" cy="37.6" r=".48"/>
<circle cx="93.7" cy="35.6" r=".48"/>
<circle cx="221.6" cy="36.6" r=".39"/>
<circle cx="76.5" cy="109.1" r=".19"/>
<circle cx="92.5" cy="113.6" r=".45"/>
<circle cx="92.5" cy="107.6" r=".45"/>
<circle cx="69.6" cy="120.9" r=".2"/>
<circle cx="70.1" cy="124.7" r=".46"/>
<circle cx="75.3" cy="121.7" r=".46"/>
<circle cx="90.9" cy="132.5" r=".45"/>
<circle cx="96.1" cy="135.5" r=".45"/>
</g>
<path d="M80.2 116.8v1.3M80.2 107.2h1.3M80.2 118.1h1.3M80.2 107.2v1.3M93.2 119.6l-.7 1.1M76 135.6l-.7-1.2M76 135.6l1.1-.7M84.3 130.8l1.1-.7M85.4 130.1l-.7-1.2M94.3 120.2l-1.1-.6M102.6 125l-1.1-.6M102.6 125l-.6 1.2" fill="none" stroke="#000" stroke-width=".21" stroke-dasharray="1.3 .6" stroke-dashoffset=".7"/>
<path d="M65.7 114.2l4 2.3M67.8 107.1l-4.2 7.3M68.7 108.9l4 2.3M103.8 108.9l-4 2.3M106.8 114.2l-4 2.3M83.2 144.6v-4.6M89.3 144.6v-4.6" fill="none" stroke="#000" stroke-width=".21" stroke-dasharray="1.3 .6" stroke-dashoffset=".2"/>
<g fill="none" stroke="#000" stroke-width=".21" stroke-dasharray="1.3 .6" stroke-dashoffset=".4">
<path d="M72.7 111.2l-3 5.3M77.7 108.3h2.5M77.7 118h2.5M80.2 107.3h-2.5M80.2 117h-2.5M94.5 117.5l-1.2 2.1M102.8 116.5l-3-5.3M76 135.5l1.3 2.1M78.1 137.1l-1.2-2.1M83.2 140h6.1M84.4 130.7l1.3 2.1M86.5 132.3l-1.2-2.1"/>
<path d="M94.2 120.1l1.2-2.1M102.6 125l1.2-2.2M102.9 122.3l-1.2 2.2"/>
</g>
<path d="M67.4 115.2l-.5 .8M68.9 116.1l-.5 .8M100.6 110.8l-.5-.8M102 109.9l-.4-.8M89.3 142.6h1M89.3 140.9h1" fill="none" stroke="#000" stroke-width=".21" stroke-dasharray="1.3 .6" stroke-dashoffset=".5"/>
<path d="M71 108.9l-.5 1M72.5 109.8l-.6 1M104.2 117.1l-.6-1M105.7 116.2l-.6-1M82.1 140.9h1.1M82.1 142.6h1.1" fill="none" stroke="#000" stroke-width=".21" stroke-dasharray="1.3 .6" stroke-dashoffset=".6"/>
<path d="M72.5 109.8l-1.5-.9M104.2 117.1l1.5-.9M82.1 140.9v1.7" fill="none" stroke="#000" stroke-width=".21" stroke-dasharray="1.3 .6" stroke-dashoffset=".8"/>
<path d="M70.3 106.3l6.1 3.5M70.2 120.5l-6.1-3.5" fill="none" stroke="#000" stroke-width=".21" stroke-dasharray="1.3 .6" stroke-dashoffset="-.1"/>
<path d="M76.4 109.8l-6.2 10.7" fill="none" stroke="#000" stroke-width=".21" stroke-dasharray="1.3 .6" stroke-dashoffset=".1"/>
<g fill="none" stroke="#000" stroke-width=".21" stroke-dasharray="1.3 .6">
<path d="M83.1 142.9l.2 .2M83.1 142.5v.2M83.1 142.7h.1M83.2 142.7l.1-.2M83.2 142.5h-.1M83.2 143v-.1M83.2 142.5h.1M83.2 142.9l.3-.3M83.3 142.7l-.2 .2M83.3 143.1h.1M83.3 143.1l-.1-.1M83.3 142.5l.1 .1"/>
<path d="M83.3 142.5h-.1M83.3 143.1l.1-.1M83.4 142.6l-.1 .1M83.4 142.6h.1M83.4 143l.1 .1M83.5 142.9l-.2 .2M83.5 143.1h.1M83.5 142.9h.1M83.5 143.1v-.2M83.5 142.6l-.2-.1M83.6 142.5h.1M83.6 142.5v.1"/>
<path d="M83.6 142.8l.3 .3M83.6 142.6v.2M83.7 142.6v-.1M83.7 142.8v-.2M83.7 142.5h.1M83.8 142.5h-.2M83.8 142.5h.1M83.9 143.1l-.2-.3M83.9 143.1l.2-.1M83.9 142.5h.1M84 142.5h.1M84 142.5v.1"/>
<path d="M84 142.8l-.1 .3M84 142.6v.2M84.1 143v-.2M84.1 142.6l.1-.1M84.1 142.8v-.2M84.2 142.5h.1M84.2 142.5h-.3M84.2 143.1h.3M84.2 143.1h.1M84.3 143l-.1 .1M84.3 142.5v.1M84.3 143h.1"/>
<path d="M84.3 142.6v.4M84.4 142.5h-.2M84.4 142.6l.2 .5M84.4 143v-.4M84.4 143h.1M84.4 143.1v-.1M84.5 143.1h-.1M84.5 143.1h.1M84.6 142.9l-.2-.4M84.6 143.1h.1M84.6 143.1l.3-.5M84.8 143.1h.2"/>
<path d="M84.8 143.1h.1M84.8 142.5l-.2 .4M84.8 143v.1M84.9 143h-.1M84.9 142.6v.4M84.9 142.6v-.1M84.9 143v-.4M84.9 142.5h.1M84.9 143h.1M85 143.1l-.1-.1M85 142.5h-.2M85 143.1h.1"/>
<path d="M85 142.5h.1M85 142.9l.3 .2M85 142.9h.1M85.1 142.7h.1M85.1 142.7l.2-.2M85.1 142.5v.2M85.1 142.5h.1M85.2 143l-.2-.1M85.3 142.5l.2 .3M85.3 142.5h-.2M85.3 143.1l.2-.1M85.5 142.8l-.3 .2"/>
<path d="M85.5 143l.1-.2M85.6 142.8l-.3-.3M85.6 142.5h.1M85.6 143.1h.3M85.6 143.1h.1M85.7 142.5v.1M85.7 143l-.1 .1M85.7 143h.1M85.7 142.6v.4M85.8 142.6v-.1M85.8 143v-.2M85.8 142.8v-.2"/>
<path d="M85.8 142.8h.3M85.8 142.5h.1M85.8 143h.1M85.8 143.1v-.1M85.9 142.5h-.3M85.9 143.1h.1M85.9 143.1h-.1M85.9 142.5h.1M86 143.1h.1M86 142.5h.1M86 143.1h.2M86 142.5l.1 .1"/>
<path d="M86 143v.1M86.1 143h-.1M86.1 142.8h-.3M86.1 143h.1M86.1 142.6v.2M86.1 142.8v.2M86.2 142.6v-.1M86.2 143v-.4M86.2 142.5h.1M86.2 143h.1M86.2 143.1v-.1M86.2 142.5h-.2"/>
<path d="M86.2 143.1h.1M86.5 143.1h.1M86.5 143.1h.2M86.5 143v.1M86.5 143h.1M86.5 142.8v.2M86.5 142.7v.1M86.6 142.8l.1-.1M86.6 143v-.2M86.6 143h.1M86.6 142.7h-.1M86.7 143.1l-.1-.1"/>
<path d="M86.7 143.1h.1M86.7 142.7l.1 .1M86.7 143.1h.2M86.8 143l-.1 .1M86.8 142.7h-.2M86.8 143h.1M86.8 142.8v.2M86.8 142.7h.1M86.9 142.8v-.1M86.9 143v-.2M86.9 142.7h.1M86.9 143.1v-.1"/>
<path d="M86.9 142.7h-.1M86.9 143.1h.1M86.9 143.1h.2M87 142.5h.1M87 143l-.1 .1M87 142.7v.3M87 142.7h.1M87 142.4v.1M87.1 142.8v-.1M87.1 143v-.2M87.1 142.7h.1M87.1 142.5l-.1-.1"/>
<path d="M87.1 143.1v-.1M87.1 142.7h-.1M87.1 143.1h.1M87.4 142.9l.2 .2M87.4 142.8h.3M87.4 142.9h.1M87.5 142.8v-.1M87.5 142.7h.1M87.5 143l-.1-.1M87.6 142.7l-.2 .1M87.6 143.1l.2-.2M87.6 142.7l.1 .1"/>
<path d="M87.6 143h-.1M87.7 142.8h-.2M87.7 142.8l-.1 .2M87.8 142.9l-.2-.2M87.8 143l.1 .1M87.8 143h.1M87.9 142.9l-.1 .1M87.9 142.4v.5M87.9 142.4h.1M87.9 143.1h.1M87.9 143v-.2M87.9 142.8l.1-.1"/>
<path d="M87.9 142.6l.1-.1M87.9 143l.1 .1M87.9 143.1v-.1M87.9 142.7v-.1M88 142.5h.1M88 142.5l-.1-.1M88 143h-.1M88 142.7h-.1M88 142.7h.1M88 143.1l.2-.2M88.1 142.7v.1M88.1 142.8l-.1 .2"/>
<path d="M88.2 142.9l-.2-.2M88.2 143l.1 .1M88.2 143h.1M88.3 143h-.1M88.3 143h.1M88.3 142.9v.1M88.3 142.8v.1M88.3 142.7v.1M88.3 143.1l.1-.1M88.4 142.7h-.1M88.4 143v-.2M88.4 142.8l.1 .1"/>
<path d="M88.4 142.8l.1-.1M88.4 143l.1 .1M88.4 142.8h.1M88.4 142.7h.1M88.5 142.7h.1M88.5 143.1h.1M88.5 142.9v.1M88.5 143h-.1M88.5 143.1l.1-.1M88.5 142.8h.1M88.5 142.7v.1M88.5 143h.1"/>
<path d="M88.6 142.8h.1M88.6 142.8l-.2-.1M88.6 142.9l-.2-.1M88.6 143v-.1M88.7 142.5h.1M88.7 143.1h.2M88.7 143.1h.1M88.7 143v.1M88.7 142.5v.1M88.7 143h.1M88.7 142.6v.4M88.8 142.5h-.1"/>
<path d="M88.8 143v-.4M88.8 142.6l.3 .5M88.8 143h.1M88.9 143.1l-.1-.1M88.9 143.1h.1M89 142.9l-.2-.4M89.1 143.1h.1M89.1 143.1l.2-.5M89.2 143.1h.1M89.2 143.1h.2M89.3 142.5l-.3 .4M89.3 143l-.1 .1"/>
<path d="M89.3 143h.1M89.3 142.6v.4M89.4 142.6v-.1M89.4 143v-.4M89.4 142.5h.1M89.4 143h.1M89.4 143.1v-.1M89.4 142.5h-.1M89.4 143.1h.1"/>
</g>
<text font-size="7.1" x="244.8" y="183.8">Đế tĩnh</text>
<text font-size="6.3" x="275.5" y="194.4">1:5</text>
<g font-size="5.6">
<text x="154.6" y="198.6">Khoa Vật lý - Vật lý kĩ thuật</text>
<text x="233.1" y="198.6">Nhựa PLA</text>
</g>
<g font-size="5">
<text x="6.8" y="198.3">Phương phá gia công: in 3D bằng máy in Creality K2 Plus (Creality)</text>
<text x="6.8" y="202.9">Sai số: ±0.2mm</text>
</g>
<g font-size="4.7" fill="#808080">
<text x="59.9" y="10.8" transform="rotate(45 59.9 10.8)">3 x R5,0</text>
<text x="94.2" y="13.1">3 x 37,4</text>
<text x="90.3" y="20.3">3 x 30,5</text>
<text x="120.6" y="31.2" transform="rotate(-90 120.6 31.2)">3 x 25,5</text>
<text x="51.2" y="36.9" transform="rotate(-90 51.2 36.9)">3 x 45,0</text>
<text x="59.2" y="48">3 x 5,5</text>
<text x="98.1" y="52.7">3 x 6,0</text>
<text x="95" y="61.7">3 x 42,0</text>
<text x="40.7" y="71.9" transform="rotate(-30 40.7 71.9)">3 x 34,9</text>
<text x="95" y="70.1">3 x 48,0</text>
<text x="53.5" y="77.6">3 x 19,0</text>
<text x="102.2" y="77.6">3 x 36,3</text>
<text x="55.6" y="81.9" transform="rotate(60 55.6 81.9)">3 x R3,0</text>
<text x="130.4" y="78.5" transform="rotate(60 130.4 78.5)">3 x 40,0</text>
<text x="188.8" y="83.6">3 x 50,0</text>
<text x="78.6" y="87.3" transform="rotate(-16 78.6 87.3)">3 x 38,4</text>
<text x="103.5" y="86.4" transform="rotate(-60 103.5 86.4)">4,5</text>
<text x="220.6" y="89.6">3 x 9,8</text>
<text x="123.2" y="93.2" transform="rotate(-30 123.2 93.2)">41,9</text>
<text x="29" y="97" transform="rotate(-60 29 97)">68,5</text>
<text x="37.5" y="99.7" transform="rotate(-60 37.5 99.7)">62,0</text>
<text x="97.1" y="97.4" transform="rotate(-60 97.1 97.4)">3 x</text>
<text x="111.8" y="99" transform="rotate(-75 111.8 99)">3 x R4,0</text>
<text x="10.9" y="104" transform="rotate(15 10.9 104)">2 x</text>
<text x="23.1" y="107.3" transform="rotate(15 23.1 107.3)">2,0</text>
<text x="116.2" y="110.5" transform="rotate(30 116.2 110.5)">3 x 7,0</text>
<text x="17.4" y="116" transform="rotate(30 17.4 116)">44,0</text>
<text x="233.2" y="116.6" transform="rotate(-90 233.2 116.6)">3 x 1,5</text>
<text x="33.2" y="122.8" transform="rotate(-15 33.2 122.8)">3 x R3,0</text>
<text x="52.3" y="123.3" transform="rotate(60 52.3 123.3)">3 x 7,5</text>
<text x="138.3" y="121.9">3 x R4,0</text>
<text x="14.7" y="126.7" transform="rotate(30 14.7 126.7)">12,0</text>
<text x="130.6" y="129.3" transform="rotate(-76 130.6 129.3)">3 x 35,5</text>
<text x="236.4" y="126.6">3 x 19,0</text>
<text x="180.8" y="134.3" transform="rotate(-52 180.8 134.3)">3 x 35,2°</text>
<text x="45.7" y="141.7" transform="rotate(-90 45.7 141.7)">3 x 23,0</text>
<text x="133.7" y="139" transform="rotate(-60 133.7 139)">3 x 6,0</text>
<text x="103.3" y="147.8" transform="rotate(54 103.3 147.8)">3 x</text>
<text x="143.3" y="145.4" transform="rotate(-73 143.3 145.4)">120°</text>
<text x="228.2" y="147.9" transform="rotate(-90 228.2 147.9)">3 x 5,9</text>
<text x="57.4" y="153.8" transform="rotate(30 57.4 153.8)">3 x 72,0</text>
<text x="198.1" y="154" transform="rotate(-90 198.1 154)">3 x 21,2</text>
<text x="258.2" y="154.1" transform="rotate(-90 258.2 154.1)">3 x 20,8</text>
<text x="266.5" y="155.1" transform="rotate(-90 266.5 155.1)">3 x 27,3</text>
<text x="22.8" y="159.5" transform="rotate(-30 22.8 159.5)">3 x 30,3</text>
<text x="47.8" y="161" transform="rotate(40 47.8 161)">120°</text>
<text x="110.8" y="158.1" transform="rotate(54 110.8 158.1)">4,5</text>
<text x="122.7" y="160.6" transform="rotate(-60 122.7 160.6)">3 x 47,4</text>
<text x="234.3" y="156.5">3 x 8,0</text>
<text x="210" y="165.5" transform="rotate(-11 210 165.5)">3 x 120°</text>
<text x="138.8" y="168.3" transform="rotate(-30 138.8 168.3)">5,0</text>
<text x="92.7" y="179" transform="rotate(-30 92.7 179)">5,0</text>
<text x="112" y="174.1" transform="rotate(-30 112 174.1)">3 x 43,5</text>
<text x="127.8" y="174.7" transform="rotate(-30 127.8 174.7)">3 x</text>
<text x="81.7" y="185.4" transform="rotate(-30 81.7 185.4)">3 x</text>
</g>
<g font-size="4.6">
<text x="152.8" y="178.2">Người vẽ</text>
<text x="183.7" y="178.2">Trần Đức Khải</text>
<text x="152.8" y="186.3">Người kiểm tra</text>
<text x="183.7" y="186.3">Nguyễn Đăng Duy</text>
</g>
</svg>
